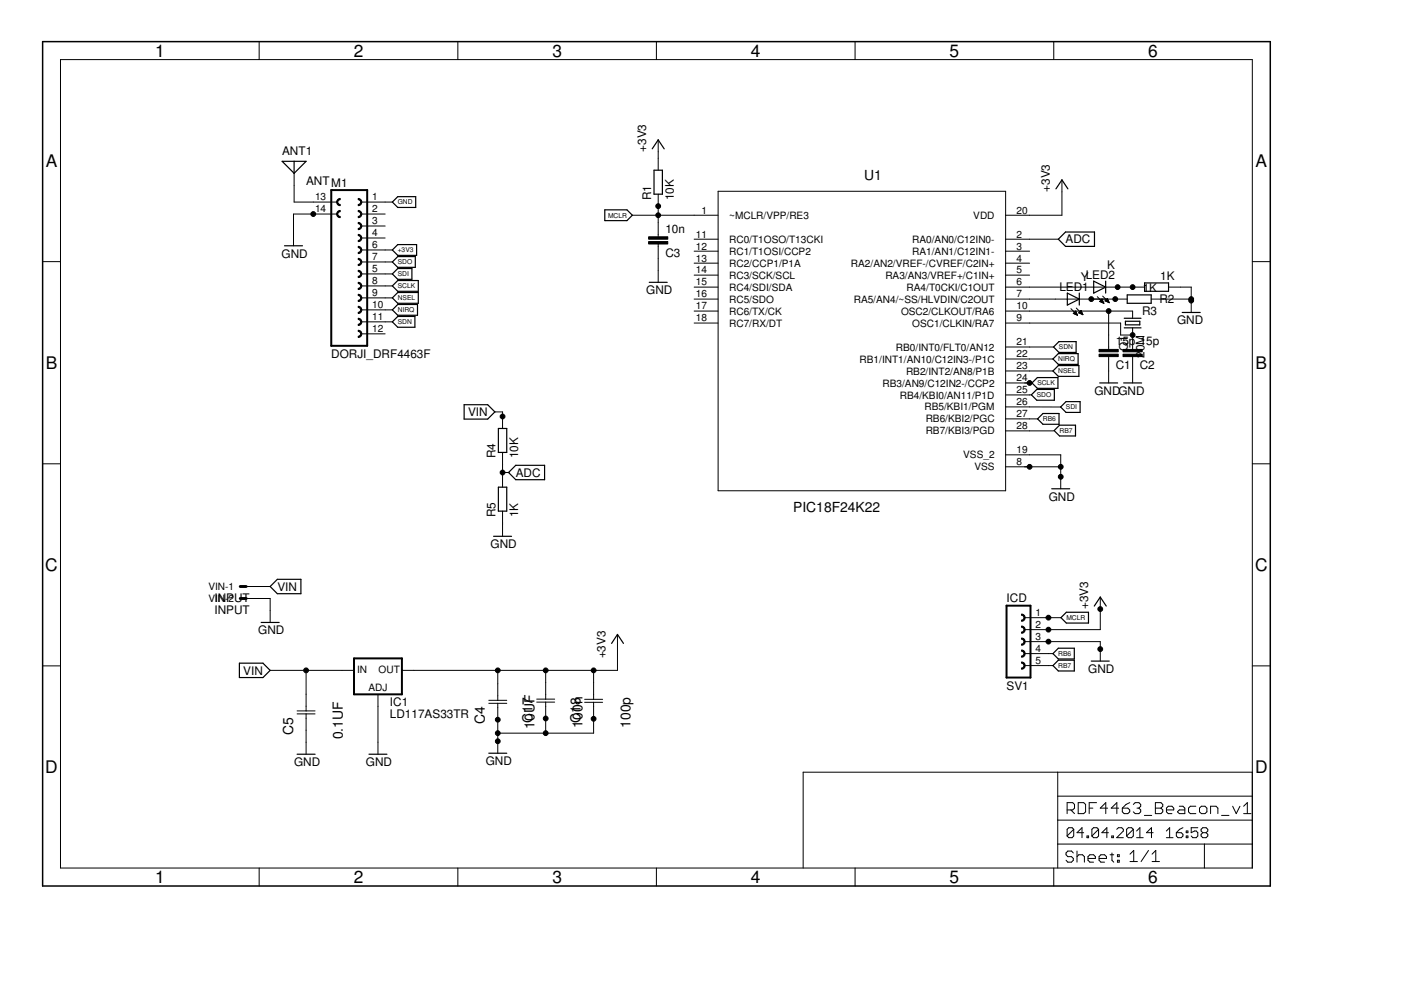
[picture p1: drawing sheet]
<svg xmlns="http://www.w3.org/2000/svg" width="297mm" height="210mm" viewBox="0 0 297 210" stroke-linecap="round" stroke-linejoin="round" font-family="sans-serif">
<g fill="none" stroke="#000" stroke-width=".25">
<path d="M59.8 34.2h5.1l-2.5 2.5zM62.4 34.2v2.5M138.3 31.6l1.3-1.9 1.2 1.9M138.7 36.1h1.7v5.1h-1.7zM60.3 52.1h3.8M83.2 55.5l1.1-1.1h3.8v2.3h-3.8zM83.2 58.1l1.1-1.2h3v2.3h-3zM83.2 53l1.1-1.1h4v2.2h-4zM84.3 41.7h3.8v2.3h-3.8l-1.1-1.2zM128.2 44.5h4.7l1.2 1.1-1.2 1.2h-4.7zM137.6 59.9h3.9M223.9 40l1.2-1.9 1.3 1.9"/>
<path d="M224.4 50.7l1.5-1.5h6.2v3h-6.2zM231.9 59.6l2.5 1.3-2.5 1.2zM234.4 59.6v2.5M242.7 60h5.1v1.8h-5.1zM83.2 60.6l1.1-1.1h4.4v2.3h-4.4zM83.2 63.2l1.1-1.2h4.4v2.3h-4.4zM83.2 65.7l1.1-1.1h4.2v2.2h-4.2zM83.2 68.2l1.1-1.1h3.7v2.3h-3.7zM223.2 78.7l1.2-1.2h4.3v2.3h-4.3zM223.2 76.1l1.2-1.1h4.2v2.3h-4.2zM223.4 73.6l1.1-1.2h3.7v2.3h-3.7zM226.3 62.1l2.5 1.3-2.5 1.3z"/>
<path d="M228.8 62.1v2.6M238.4 69.5h3.5M238.4 67.5h3.5M238.6 68.1h3.1v.8h-3.1zM239 62.5h5.1v1.8h-5.1zM250.7 66.3h3.8M98.4 85.8h5l1.5 1.5-1.5 1.6h-5zM105.7 90.8h1.7v5.1h-1.7zM218.7 83.7l1.1-1.1h3.7v2.3h-3.7zM218.8 81.2l1.1-1.1h4.4v2.2h-4.4zM220 88.8l1.1-1.1h3.4v2.3h-3.4zM224.6 90.1h3.4v2.3h-3.4l-1.1-1.1z"/>
<path d="M224.9 86.3l1.1-1.1h3v2.2h-3zM233.2 81.2h3.8M238.2 81.2h3.8M104.6 113.7h3.9M105.7 103.3h1.7v5.1h-1.7zM107.8 100.2l1.5-1.5h6.2v3h-6.2zM223 103.6h3.8M55.4 132h3.8M57.3 124.4l1.5-1.6h5v3.1h-5zM129.7 136.4l1.2-1.9 1.3 1.9M224.4 137.4h3.4v2.3h-3.4l-1.2-1.1zM224.9 131l1.2-1.2h4.7v2.3h-4.7z"/>
<path d="M232 128.5l1.3-1.9 1.2 1.9M50.8 140.6h5l1.5 1.5-1.5 1.6h-5zM63 159.9h3.8M78.2 159.9h3.8M103.6 159.7h3.8M223.2 141.1l1.2-1.1h3.4v2.3h-3.4zM231.4 140.2h3.8"/>
</g>
<path d="M70.2 40.3h7.7v33h-7.7zM75.1 139.6h10.1v7.6h-10.1zM213.4 128.4h5.1v15.3h-5.1z" fill="none" stroke="#000" stroke-width=".42"/>
<g fill="#000" stroke="#000" stroke-width=".21">
<path d="M71.6 42.3l.5-.2v.2a.51 .51 0 0 0-.5 .5 .51 .51 0 0 0 .5 .5v.3a.76 .76 0 0 1-.7-.5 .76 .76 0 0 1 .2-.8z" fill-rule="evenodd"/>
<path d="M71.6 44.9l.5-.3v.3a.51 .51 0 0 0-.5 .5 .51 .51 0 0 0 .5 .5v.2a.76 .76 0 0 1-.7-.4 .76 .76 0 0 1 .2-.8z" fill-rule="evenodd"/>
<path d="M75.9 52.2a.76 .76 0 0 1 .8 .8 .76 .76 0 0 1-.8 .8v-.3a.51 .51 0 0 0 .6-.5 .51 .51 0 0 0-.6-.5z" fill-rule="evenodd"/>
<path d="M75.9 54.8a.76 .76 0 0 1 .8 .7 .76 .76 0 0 1-.8 .8v-.3a.51 .51 0 0 0 .6-.5 .51 .51 0 0 0-.6-.5z" fill-rule="evenodd"/>
<path d="M75.9 57.3a.76 .76 0 0 1 .8 .8 .76 .76 0 0 1-.8 .7v-.2a.51 .51 0 0 0 .6-.5 .51 .51 0 0 0-.6-.5z" fill-rule="evenodd"/>
<path d="M75.9 47.2a.76 .76 0 0 1 .8 .7 .76 .76 0 0 1-.8 .8v-.3a.51 .51 0 0 0 .6-.5 .51 .51 0 0 0-.6-.5z" fill-rule="evenodd"/>
<path d="M75.9 49.7a.76 .76 0 0 1 .8 .8 .76 .76 0 0 1-.8 .7v-.2a.51 .51 0 0 0 .6-.5 .51 .51 0 0 0-.6-.5z" fill-rule="evenodd"/>
<path d="M75.9 42.1a.76 .76 0 0 1 .8 .7 .76 .76 0 0 1-.8 .8v-.3a.51 .51 0 0 0 .6-.5 .51 .51 0 0 0-.6-.5z" fill-rule="evenodd"/>
<path d="M75.9 44.6a.76 .76 0 0 1 .8 .8 .76 .76 0 0 1-.8 .7v-.2a.51 .51 0 0 0 .6-.5 .51 .51 0 0 0-.6-.5z" fill-rule="evenodd"/>
<path d="M75.9 64.9a.76 .76 0 0 1 .8 .8 .76 .76 0 0 1-.8 .8v-.3a.51 .51 0 0 0 .6-.5 .51 .51 0 0 0-.6-.5z" fill-rule="evenodd"/>
<path d="M75.9 67.5a.76 .76 0 0 1 .8 .7 .76 .76 0 0 1-.8 .8v-.3a.51 .51 0 0 0 .6-.5 .51 .51 0 0 0-.6-.5z" fill-rule="evenodd"/>
<path d="M75.9 70a.76 .76 0 0 1 .8 .8 .76 .76 0 0 1-.8 .7v-.2a.51 .51 0 0 0 .6-.5 .51 .51 0 0 0-.6-.5z" fill-rule="evenodd"/>
<path d="M75.9 59.9a.76 .76 0 0 1 .8 .7 .76 .76 0 0 1-.8 .8v-.3a.51 .51 0 0 0 .6-.5 .51 .51 0 0 0-.6-.5z" fill-rule="evenodd"/>
<path d="M75.9 62.4a.76 .76 0 0 1 .8 .8 .76 .76 0 0 1-.8 .7v-.2a.51 .51 0 0 0 .6-.5 .51 .51 0 0 0-.6-.5z" fill-rule="evenodd"/>
<path d="M216.6 135.3a.76 .76 0 0 1 .7 .7 .76 .76 0 0 1-.7 .8v-.3a.51 .51 0 0 0 .5-.5 .51 .51 0 0 0-.5-.5z" fill-rule="evenodd"/>
<path d="M216.6 132.7a.76 .76 0 0 1 .7 .8 .76 .76 0 0 1-.7 .8v-.3a.51 .51 0 0 0 .5-.5 .51 .51 0 0 0-.5-.5z" fill-rule="evenodd"/>
<path d="M216.6 130.2a.76 .76 0 0 1 .7 .8 .76 .76 0 0 1-.7 .7v-.2a.51 .51 0 0 0 .5-.5 .51 .51 0 0 0-.5-.5z" fill-rule="evenodd"/>
<path d="M216.6 137.8a.76 .76 0 0 1 .7 .8 .76 .76 0 0 1-.7 .7v-.2a.51 .51 0 0 0 .5-.5 .51 .51 0 0 0-.5-.5z" fill-rule="evenodd"/>
<path d="M216.6 140.4a.76 .76 0 0 1 .7 .7 .76 .76 0 0 1-.7 .8v-.3a.51 .51 0 0 0 .5-.5 .51 .51 0 0 0-.5-.5z" fill-rule="evenodd"/>
<circle cx="66.4" cy="45.4" r=".51"/>
<circle cx="139.6" cy="45.6" r=".51"/>
<circle cx="139.6" cy="43.7" r=".51"/>
<circle cx="231.4" cy="63.4" r=".51"/>
<circle cx="235.1" cy="66" r=".51"/>
<circle cx="236.5" cy="63.4" r=".51"/>
<circle cx="237" cy="60.9" r=".51"/>
<circle cx="240.1" cy="71" r=".51"/>
<circle cx="240.1" cy="60.9" r=".51"/>
<circle cx="252.6" cy="63.7" r=".51"/>
<circle cx="252.6" cy="63.4" r=".51"/>
<circle cx="106.6" cy="88.3" r=".51"/>
<circle cx="218.3" cy="81.2" r=".51"/>
<circle cx="218.3" cy="99" r=".51"/>
<circle cx="224.9" cy="99" r=".51"/>
<circle cx="106.6" cy="100.2" r=".51"/>
<circle cx="224.9" cy="101.1" r=".51"/>
<circle cx="222.3" cy="136" r=".51"/>
<circle cx="222.3" cy="131" r=".51"/>
<circle cx="222.3" cy="133.5" r=".51"/>
<circle cx="233.3" cy="137.6" r=".51"/>
<circle cx="233.3" cy="129.1" r=".51"/>
<circle cx="64.9" cy="142.1" r=".51"/>
<circle cx="105.5" cy="152.6" r=".51"/>
<circle cx="105.5" cy="142.1" r=".51"/>
<circle cx="105.5" cy="157.2" r=".51"/>
<circle cx="105.5" cy="155.4" r=".51"/>
<circle cx="115.7" cy="142.1" r=".51"/>
<circle cx="115.7" cy="152.3" r=".51"/>
<circle cx="115.7" cy="155.4" r=".51"/>
<circle cx="125.9" cy="142.1" r=".51"/>
<circle cx="125.9" cy="152.4" r=".51"/>
</g>
<g fill="none" stroke="#000" stroke-width=".21">
<path d="M12.8 12.6h252.7v171.4h-252.7zM54.9 8.8v3.8M97.1 8.8v3.8M139.2 8.8v3.8M181.3 8.8v3.8M223.4 8.8v3.8M62.4 36.7v6.1h9.1M139.6 29.7v6.4M225.1 38.1v7.5h-11.9M9 55.5h3.8M71.5 45.4h-9.3v6.7M76.6 58.1h6.6"/>
<path d="M76.6 55.5h6.6M76.6 53h6.6M76.6 50.5h5.1M76.6 47.9h5.1M76.6 45.4h5.1M76.6 42.8h6.6M134 45.6h18.3M139.6 41.2v9M139.6 51.7v8.2M147.2 50.7h5.1M147.2 53.3h5.1M147.2 55.8h5.1"/>
<path d="M147.2 58.3h5.1M152.3 40.6h60.9v63.5h-60.9zM213.2 50.7h11.2M213.2 53.3h5.1M213.2 55.8h5.1M213.2 58.3h5.1M265.5 55.5h3.8M76.6 70.8h5.1M76.6 68.2h6.6M76.6 65.7h6.6M76.6 63.2h6.6M76.6 60.6h6.6"/>
<path d="M147.2 60.9h5.1M147.2 63.4h5.1M147.2 66h5.1M147.2 68.5h5.1M213.2 60.9h29.5M213.2 63.4h25.8M213.2 66h26.9v1.5M213.2 68.5h24.4v2.5h2.5M213.2 73.6h10.2M213.2 76.1h10.1M213.2 78.7h10.1M227.1 65.4l1.4 1.4"/>
<path d="M227.6 66.5l.9 .3M227.6 66.5l.5-.5 .4 .8M227.6 66.5h.7M227.7 66.3h.5M227.8 66.2h.4M227.8 66.6h.5M227.9 66.1h.2M228 66h.1M228.1 66.7h.3M228.2 65.3l1.4 1.4M228.4 66.8h.1M228.7 66.3h.7"/>
<path d="M228.7 66.3l.9 .4M228.8 66.2h.6M228.9 66.1h.4M229 66.5h.5M229.1 66h.2M229.2 65.8h.1M229.2 65.8l-.5 .5M229.2 65.8l.4 .9M229.3 66.6h.2M229.6 66.7h.1M232.6 62.9l1.4 1.4M233.2 63.9l.8 .4"/>
<path d="M233.2 63.9l.5-.5 .3 .9M233.2 63.9h.7M233.3 63.8h.5M233.4 63.7h.4M233.4 64.1h.5M233.5 63.6h.2M233.6 63.4h.1M233.7 64.2h.3M233.8 62.8l1.4 1.4M234 64.3h.1M234.3 63.8h.7M234.3 63.8l.9 .4"/>
<path d="M234.3 63.8l.5-.5 .4 .9M234.4 63.7h.6M234.5 63.6h.4M234.6 63.9h.5M234.6 63.4h.3M234.8 63.3h.1M234.9 64.1h.2M235.1 66v8.1M235.1 75.6v5.6M235.1 64.2h.1M240.1 69.5v4.6M240.1 75.6v5.6"/>
<path d="M244.1 63.4h8.5M247.8 60.9h4.8v5.4M9 98.3h3.8M104.8 87.3h1.8v3.5M106.6 95.9v7.4M213.2 81.2h5.6M213.2 86.3h11.7M213.2 88.8h6.9M213.2 91.4h10.2M213.2 96.4h11.7v7.2M213.2 99h11.7M218.7 83.7h-5.5"/>
<path d="M265.5 98.3h3.8M106.6 108.4v5.3M106.6 100.2h1.3M52.2 124.4h5.1M52.2 126.9h5.1v5.1M130.9 134.5v7.6h-45.7M217.2 131h7.8M217.2 136h16.1v4.2M217.2 138.6h6M233.3 126.6v6.9h-16.1M9 141.2h3.8M57.3 142.1h17.8"/>
<path d="M63 151.4h3.8M63 150.7h3.8M64.9 142.1v8.6M64.9 151.4v8.5M80.1 147.2v12.7M103.6 149.1h3.8M103.6 148.5h3.8M105.5 142.1v6.4M105.5 149.1v10.6M113.8 148.9h3.8M113.8 148.2h3.8M115.7 142.1v6.1"/>
<path d="M115.7 148.9v6.5M124 148.9h3.8M124 148.3h3.8M125.9 142.1v6.2M125.9 148.9v6.5h-20.4M217.2 141.1h6M265.5 141.2h3.8M224.3 179h41.2M224.3 163.7v20.3M224.3 173.9h41.2M224.3 168.8h41.2M226.3 171.7h1.1l.4-.4v-.7l-.4-.4h-1.1v2.3"/>
<path d="M227 171.7l.8 .8M227.6 175.8l-.3-.3h-.7l-.3 .3v1.4M227.6 175.8v1.4l-.3 .4h-.7l-.3-.4M227.6 175.8l-1.3 1.4M228.6 170.2h1.2l.4 .4v1.5l-.4 .4h-1.2zM229.8 176.6h-1.5l1.1-1.1v2.1M230.5 177.2h.3v.4h-.3zM230.9 171.3h.8M232.5 170.2h-1.6v2.3M232.9 175.8l-.3-.3h-.7l-.4 .3v1.4M232.9 175.8v1.4l-.3 .4h-.7l-.4-.4M232.9 175.8l-1.4 1.4"/>
<path d="M234.8 171.3h-1.5l1.1-1.1v2.3M235 176.6h-1.4l1.1-1.1v2.1M235.7 177.2h.4v.4h-.4zM236.8 175.8l.3-.3h.7l.4 .3v.4l-1.4 1.4h1.4M237.2 171.3h-1.6l1.2-1.1v2.3M238 171.3h1.1l.4 .4v.4l-.4 .4h-.8l-.3-.4zM239.5 170.2l-.8 .4-.7 .7M240.3 170.6l.4-.4h.8l.4 .4v.3l-.4 .4M240.3 175.8l-.4-.3h-.7l-.3 .3v1.4M240.3 175.8v1.4l-.4 .4h-.7l-.3-.4M240.3 175.8l-1.4 1.4M241 177.6h1.4"/>
<path d="M241 176.2l.7-.7v2.1M241.1 171.3h.4M241.5 171.3l.4 .4v.4l-.4 .4h-.8l-.4-.4M242.6 172.9h1.6M244.5 176.6h-1.4l1-1.1v2.1M245 170.2h1.1l.4 .4v.3l-.4 .4 .4 .4v.4l-.4 .4h-1.1zM245 171.3h1.1M247.3 177.6h1.4M247.3 176.2l.7-.7v2.1M247.3 171.7h1.6v-.4l-.4-.4h-.8l-.4 .4v.8l.4 .4h.8M249.4 176.6h1l.4 .3v.3l-.4 .4h-.7l-.3-.4zM250 170.9h.8l.4 .4v1.2h-1.2l-.4-.4 .4-.4h1.2"/>
<path d="M250.8 175.5l-.7 .3-.7 .8M251.5 177.2h.4v.4h-.4zM251.5 176.2h.4v.4h-.4zM253.5 170.9h-1.1l-.4 .4v.8l.4 .4h1.1M254 175.5h-1.4v1.1l.7-.4h.3l.4 .4v.6l-.4 .4h-.7l-.3-.4M254.3 171.3l.4-.4h.8l.4 .4v.8l-.4 .4h-.8l-.4-.4zM255 176.6l-.3-.4v-.4l.3-.3h.7l.4 .3v.4l-.4 .4M255 176.6l-.3 .3v.3l.3 .4h.7l.4-.4v-.3l-.4-.3M255 176.6h.7M255.4 179v5M256.7 172.5v-1.6h1.1l.4 .4v1.2M259 172.9h1.6"/>
<path d="M261.3 170.9l.8 1.6 .8-1.6M263.7 172.5h1.5M263.7 170.9l.8-.7v2.3M265.5 163.7h-95.2v20.3M54.9 184v3.9M97.1 184v3.9M139.2 184v3.9M181.3 184v3.9M223.4 184v3.9M227.6 180.8l-.4-.4h-.8l-.4 .4v.4l.4 .4h.8l.4 .4v.4l-.4 .4h-.8l-.4-.4M228.3 180.4v2.4M228.3 181.6l.4-.4h.8l.4 .4v1.2"/>
<path d="M230.7 182h1.5v-.4l-.3-.4h-.8l-.4 .4v.8l.4 .4h.8M233 182h1.6v-.4l-.4-.4h-.8l-.4 .4v.8l.4 .4h.8M235.4 181.2h.7M235.8 180.8v1.6l.3 .4M236.9 181.2h.4v.4h-.4zM236.9 182.4h.4v.4h-.4zM239.6 181.1l.8-.8v2.4M239.6 182.7h1.6M243.5 180.3l-1.6 2.4M244.3 182.7h1.5M244.3 181.1l.7-.8v2.4"/>
</g>
<path d="M137.5 50.2h4.1v.5h-4.1zM137.5 51.2h4.1v.5h-4.1zM233 74.1h4.1v.5h-4.1zM233 75.1h4.1v.5h-4.1zM238.1 74.1h4.1v.5h-4.1zM238.1 75.1h4.1v.5h-4.1z" fill="#000" stroke="#000" stroke-width=".21"/>
<path d="M9 8.8h260.3v179.1h-260.3z" fill="none" stroke="#000" stroke-width=".32"/>
<path d="M50.9 124.4h1.3M50.9 126.9h1.3" fill="none" stroke="#000" stroke-width=".61"/>
<g font-size="3.7">
<text x="32.9" y="12">1</text>
<text x="75" y="12">2</text>
<text x="117.1" y="12">3</text>
<text x="159.2" y="12">4</text>
<text x="201.3" y="12">5</text>
<text x="243.4" y="12">6</text>
<text x="9.7" y="35.3">A</text>
<text x="266.2" y="35.3">A</text>
<text x="9.7" y="78.2">B</text>
<text x="266.2" y="78.2">B</text>
<text x="9.6" y="121.1">C</text>
<text x="266.1" y="121.1">C</text>
<text x="9.6" y="163.9">D</text>
<text x="266.1" y="163.9">D</text>
<text x="32.9" y="187.2">1</text>
<text x="75" y="187.2">2</text>
<text x="117.1" y="187.2">3</text>
<text x="159.2" y="187.2">4</text>
<text x="201.3" y="187.2">5</text>
<text x="243.4" y="187.2">6</text>
</g>
<g font-size="2.9">
<text x="183.2" y="38.1">U1</text>
<text x="168.2" y="108.6">PIC18F24K22</text>
<text x="62.1" y="155.7" transform="rotate(-90 62.1 155.7)">C5</text>
<text x="102.8" y="153.5" transform="rotate(-90 102.8 153.5)">C4</text>
<text x="113.4" y="154.5" transform="rotate(-90 113.4 154.5)">1C17</text>
<text x="113.4" y="152.9" transform="rotate(-90 113.4 152.9)">0UF</text>
<text x="123.5" y="154.3" transform="rotate(-90 123.5 154.3)">1C18</text>
<text x="123.5" y="152.6" transform="rotate(-90 123.5 152.6)">00n</text>
<text x="133.7" y="154.3" transform="rotate(-90 133.7 154.3)">100p</text>
<text x="72.7" y="156.7" transform="rotate(-90 72.7 156.7)">0.1UF</text>
</g>
<g font-size="2.5">
<text x="59.8" y="32.9">ANT1</text>
<text x="137" y="32.2" transform="rotate(-90 137 32.2)">+3V3</text>
<text x="64.9" y="39.3">ANTM1</text>
<text x="222.6" y="40.7" transform="rotate(-90 222.6 40.7)">+3V3</text>
<text x="138.1" y="42.4" transform="rotate(-90 138.1 42.4)">R1</text>
<text x="142.9" y="42.4" transform="rotate(-90 142.9 42.4)">10K</text>
<text x="141.1" y="49.3">10n</text>
<text x="225.9" y="51.6">ADC</text>
<text x="59.7" y="54.7">GND</text>
<text x="141.1" y="54.4">C3</text>
<text x="229.2" y="59.5">YLED2</text>
<text x="234.8" y="56.9">K</text>
<text x="246" y="59.4">1K</text>
<text x="137" y="62.4">GND</text>
<text x="224.6" y="61.6">LED1</text>
<text x="242.3" y="61.9">1K</text>
<text x="245.8" y="64.2">R2</text>
<text x="242.1" y="66.7">R3</text>
<text x="249.6" y="68.8">GND</text>
<text x="70.2" y="75.9">DORJI_DRF4463F</text>
<text x="236.6" y="73.2">15p</text>
<text x="239.1" y="74.4" transform="rotate(-90 239.1 74.4)">Q1</text>
<text x="241.7" y="73.2">15p</text>
<text x="242.7" y="75.9" transform="rotate(-90 242.7 75.9)">20M</text>
<text x="232" y="83.7">GNDGND</text>
<text x="236.6" y="78.3">C1</text>
<text x="241.7" y="78.3">C2</text>
<text x="99.2" y="88.2">VIN</text>
<text x="105" y="97.2" transform="rotate(-90 105 97.2)">R4</text>
<text x="109.3" y="101.1">ADC</text>
<text x="109.8" y="97.2" transform="rotate(-90 109.8 97.2)">10K</text>
<text x="222.4" y="106.2">GND</text>
<text x="105" y="109.6" transform="rotate(-90 105 109.6)">R5</text>
<text x="109.8" y="109.6" transform="rotate(-90 109.8 109.6)">1K</text>
<text x="104" y="116.2">GND</text>
<text x="58.8" y="125.3">VIN</text>
<text x="45.5" y="127.5">INPUT</text>
<text x="45.5" y="130.1">INPUT</text>
<text x="213.4" y="127.7">ICD</text>
<text x="230.7" y="129.1" transform="rotate(-90 230.7 129.1)">+3V3</text>
<text x="54.7" y="134.5">GND</text>
<text x="51.6" y="143">VIN</text>
<text x="128.4" y="139.6" transform="rotate(-90 128.4 139.6)">+3V3</text>
<text x="230.7" y="142.7">GND</text>
<text x="82.7" y="149.8">IC1</text>
<text x="213.4" y="146.2">SV1</text>
<text x="82.7" y="152.3">LD117AS33TR</text>
<text x="62.4" y="162.5">GND</text>
<text x="77.6" y="162.5">GND</text>
<text x="103" y="162.2">GND</text>
</g>
<g font-size="2.1">
<text x="66.8" y="45">14</text>
<text x="66.8" y="42.5">13</text>
<text x="78.9" y="47.6">3</text>
<text x="78.9" y="45">2</text>
<text x="78.9" y="42.5">1</text>
<text x="148.7" y="45.3">1</text>
<text x="154.6" y="46.4">~MCLR/VPP/RE3</text>
<text x="206.4" y="46.4">VDD</text>
<text x="215.5" y="45.3">20</text>
<text x="78.9" y="52.7">6</text>
<text x="78.9" y="50.1">4</text>
<text x="147.6" y="50.4">11</text>
<text x="147.6" y="52.9">12</text>
<text x="154.6" y="51.5">RC0/T1OSO/T13CKI</text>
<text x="193.4" y="51.5">RA0/AN0/C12IN0-</text>
<text x="215.5" y="50.4">2</text>
<text x="215.5" y="52.9">3</text>
<text x="78.9" y="57.7">5</text>
<text x="78.9" y="55.2">7</text>
<text x="147.6" y="55.4">13</text>
<text x="147.6" y="58">14</text>
<text x="154.6" y="54">RC1/T1OSI/CCP2</text>
<text x="154.6" y="56.6">RC2/CCP1/P1A</text>
<text x="154.6" y="59.1">RC3/SCK/SCL</text>
<text x="180.4" y="56.6">RA2/AN2/VREF-/CVREF/C2IN+</text>
<text x="187.7" y="59.1">RA3/AN3/VREF+/C1IN+</text>
<text x="193.4" y="54">RA1/AN1/C12IN1-</text>
<text x="215.5" y="55.4">4</text>
<text x="215.5" y="58">5</text>
<text x="78.9" y="65.3">10</text>
<text x="78.9" y="62.8">9</text>
<text x="78.9" y="60.3">8</text>
<text x="147.6" y="60.5">15</text>
<text x="147.6" y="63.1">16</text>
<text x="147.6" y="65.6">17</text>
<text x="154.6" y="61.6">RC4/SDI/SDA</text>
<text x="154.6" y="64.2">RC5/SDO</text>
<text x="181" y="64.2">RA5/AN4/~SS/HLVDIN/C2OUT</text>
<text x="192.2" y="61.6">RA4/T0CKI/C1OUT</text>
<text x="215.5" y="60.5">6</text>
<text x="215.5" y="63.1">7</text>
<text x="215.5" y="65.6">10</text>
<text x="78.9" y="70.4">12</text>
<text x="78.9" y="67.9">11</text>
<text x="147.6" y="68.1">18</text>
<text x="154.6" y="66.7">RC6/TX/CK</text>
<text x="154.6" y="69.3">RC7/RX/DT</text>
<text x="191" y="66.7">OSC2/CLKOUT/RA6</text>
<text x="193.4" y="69.3">OSC1/CLKIN/RA7</text>
<text x="215.5" y="68.1">9</text>
<text x="182.3" y="76.9">RB1/INT1/AN10/C12IN3-/P1C</text>
<text x="190" y="74.3">RB0/INT0/FLT0/AN12</text>
<text x="215.5" y="73.2">21</text>
<text x="215.5" y="75.8">22</text>
<text x="187.1" y="82">RB3/AN9/C12IN2-/CCP2</text>
<text x="192.1" y="79.4">RB2/INT2/AN8/P1B</text>
<text x="215.5" y="78.3">23</text>
<text x="215.5" y="80.8">24</text>
<text x="215.5" y="83.4">25</text>
<text x="190.8" y="84.5">RB4/KBI0/AN11/P1D</text>
<text x="196" y="87">RB5/KBI1/PGM</text>
<text x="196.3" y="89.6">RB6/KBI2/PGC</text>
<text x="215.5" y="85.9">26</text>
<text x="215.5" y="88.5">27</text>
<text x="196.3" y="92.1">RB7/KBI3/PGD</text>
<text x="215.5" y="91">28</text>
<text x="204.2" y="97.2">VSS_2</text>
<text x="206.6" y="99.7">VSS</text>
<text x="215.5" y="96.1">19</text>
<text x="215.5" y="98.6">8</text>
<text x="44.2" y="125.1">VIN-1</text>
<text x="44.2" y="127.7">VIN-2</text>
<text x="219.6" y="130.6">1</text>
<text x="219.6" y="133.1">2</text>
<text x="219.6" y="135.7">3</text>
<text x="75.7" y="142.8">IN</text>
<text x="80.3" y="142.8">OUT</text>
<text x="219.6" y="138.2">4</text>
<text x="219.6" y="140.8">5</text>
<text x="78.1" y="146.5">ADJ</text>
</g>
<g font-size="1.4">
<text x="84.3" y="43.4">GND</text>
<text x="128.9" y="46.2">MCLR</text>
<text x="84.3" y="53.5">+3V3</text>
<text x="84.3" y="56.1">SDO</text>
<text x="84.3" y="58.6">SDI</text>
<text x="84.3" y="61.1">SCLK</text>
<text x="84.3" y="63.7">NSEL</text>
<text x="84.3" y="66.2">NIRQ</text>
<text x="84.3" y="68.8">SDN</text>
<text x="224.4" y="76.6">NIRQ</text>
<text x="224.5" y="74.1">SDN</text>
<text x="219.9" y="81.7">SCLK</text>
<text x="224.4" y="79.2">NSEL</text>
<text x="219.8" y="84.2">SDO</text>
<text x="221.1" y="89.3">RB6</text>
<text x="226" y="86.8">SDI</text>
<text x="224.6" y="91.8">RB7</text>
<text x="226.1" y="131.5">MCLR</text>
<text x="224.4" y="139.1">RB6</text>
<text x="224.4" y="141.6">RB7</text>
</g>
</svg>
